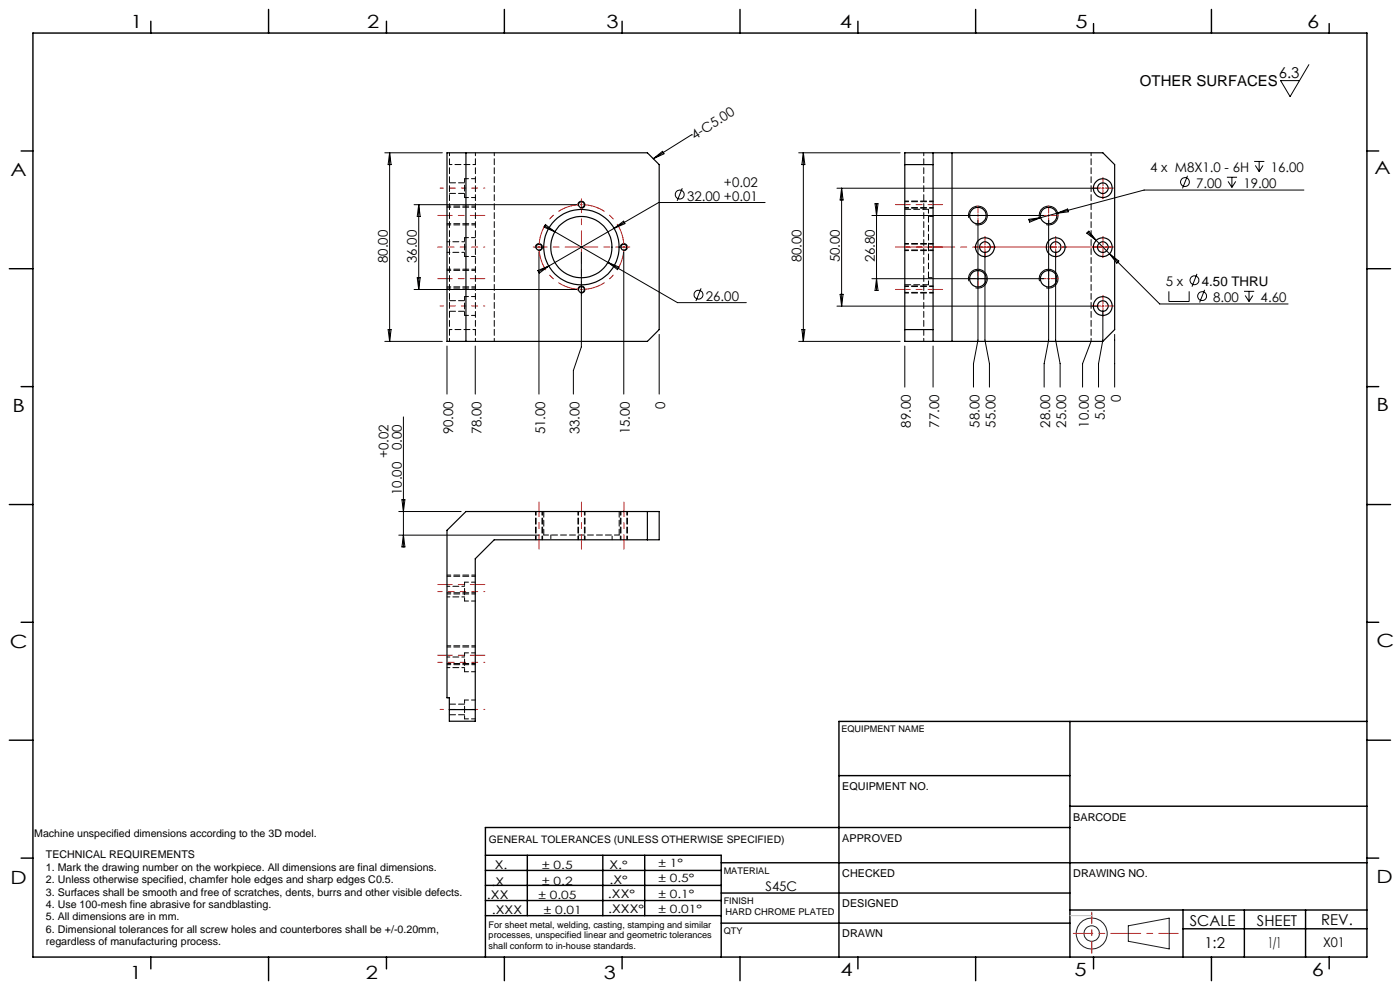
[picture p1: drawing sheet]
<svg xmlns="http://www.w3.org/2000/svg" width="297mm" height="210mm" viewBox="0 0 297 210" stroke-linecap="round" stroke-linejoin="round" font-family="sans-serif">
<g fill="none" stroke="#000" stroke-width=".21">
<path d="M277.7 13.7l-4 6.8-2-3.4h4M81.6 32.4h12.2M82.7 32.4l.3 2.5h-.7zM82.7 32.4v40M138.6 33.7l1.9-1.6 .4 .5zM144.7 39.9l-1 2.7M146.7 28.6l-8.1 5.1M146.7 28.6h.1M169.4 32.4h21.6M170.4 32.4v40M170.4 32.4l.3 2.5h-.6zM177.6 39.9h55.3"/>
<path d="M178.5 39.9v25M178.5 39.9l.4 2.5h-.7zM251.9 37.3l-1 2.7M260.3 37.6h2.1M260.5 38.5l.8 1.2M261.3 37.6v2.1M262.1 38.5l-.8 1.2M266.1 34.2h2.1M266.3 35.1l.8 1.3M267.1 34.2v2.2M267.9 35.1l-.8 1.3M87.8 43.4h34.5"/>
<path d="M88.5 58.9h.6l-.3 2.5zM88.8 43.4v18M88.8 43.4l.3 2.5h-.6zM113.6 52.6a.75 .75 0 0 1 .7-.9 .75 .75 0 0 1 .8 .8 .75 .75 0 0 1-.9 .7M114.1 57.4l2.3-1-2 1.6zM114.3 53.4v30.2M115.5 47.9l2.2 1.3M115.7 47.7l2 1.5-2.3-1zM116.4 56.4l-2.2 1.3M117.7 49.2l26 15h14.6M122.6 43.6a.75 .75 0 0 1 .7-.9 .75 .75 0 0 1 .8 .8 .75 .75 0 0 1-.9 .7M123.3 53.4v20.2l-1.7 5v5"/>
<path d="M129 55.7l2.3 .9-.3 .6zM130.3 48.4l2-1.5 .3 .5zM131.6 52.6a.75 .75 0 0 1 .7-.9 .75 .75 0 0 1 .8 .8 .75 .75 0 0 1-.9 .7M132.3 53.4v30.2M162.3 43h-22.6l-23.3 13.4M185 59.1h36.4M185 45.7h36.4M185.6 43.2h.7l-.4 2.5zM185.9 43.2v18.4M185.9 59.1l.4 2.5h-.7zM205.5 46.2a2 2 0 0 1 1.8-2.5 2 2 0 0 1 2.2 2.2 2 2 0 0 1-2.6 1.8M205.5 59.6a2 2 0 0 1 1.8-2.5 2 2 0 0 1 2.2 2.2 2 2 0 0 1-2.6 1.8"/>
<path d="M207.5 46.7v25.4l-1 5v5M209 53.4v18.7l.9 5v5M218.3 46.5l2.5-.3-2.4 .9zM220.5 46.2a2 2 0 0 1 1.8-2.5 2 2 0 0 1 2.2 2.2 2 2 0 0 1-2.6 1.8M220.5 59.6a2 2 0 0 1 1.8-2.5 2 2 0 0 1 2.2 2.2 2 2 0 0 1-2.6 1.8M220.8 46.2l-2.5 .6M222.5 46.7v25.4l-1 5v5M223.9 53.4v18.7l1 5v5M224.2 45.3l-3.4 .9M224.2 45.3l2.3-1 .1 .6zM230.5 49.5l.5-.5 1.6 2zM230.8 49.2l15.2 15.3h27.3"/>
<path d="M235.4 53.8l1.9 1.6-.4 .4zM253.9 58.1l-1 2.7M276.6 40.3h-33.9l-18.5 5M81.6 72.4h12.2M82.3 69.9h.7l-.3 2.5zM87.8 61.4h34.5M94.8 73.4v10.2M100.8 73.4v10.2M122.6 61.6a.75 .75 0 0 1 .7-.9 .75 .75 0 0 1 .8 .8 .75 .75 0 0 1-.9 .7M139.8 70.9v12.7M148.7 61.2l-1.1 2.6M169.4 72.4h21.6"/>
<path d="M170.1 69.9h.6l-.3 2.5zM177.6 64.9h55.3M178.2 62.4h.7l-.4 2.5zM191.9 73.4v8.7M197.9 73.4v8.7M231.5 72.4l-1.8 4.7v5M234 65.9v6.2l-1 5v5M236.5 70.9v11.2M248 61.8v2.2h4.3v-2.2M255.6 61.5l-1.1 2.7M263.9 61.8h2.2M264.2 62.7l.8 1.3"/>
<path d="M265 61.8v2.2M265.8 62.7l-.8 1.3M85.6 88.4v27.6M84.6 113.5h29.7M84.6 108.5h13.2M85.3 106h.6l-.3 2.5zM85.6 113.5l.3 2.5h-.6z"/>
<circle cx="251.4" cy="38.6" r=".94"/>
<circle cx="144.2" cy="41.3" r=".95"/>
<circle cx="253.4" cy="59.5" r=".94"/>
<circle cx="148.2" cy="62.5" r=".95"/>
<circle cx="255" cy="62.8" r=".95"/>
</g>
<path d="M114.4 52.4v.3M114.4 52.4v-.2M132.4 52.4v-.2M132.4 52.4v.3M123.4 61.4h.2M123.4 61.4h-.3" fill="none" stroke="#f00" stroke-width=".21" stroke-dasharray="15.2 1.3 1.3 1.3" stroke-linecap="butt"/>
<path d="M114.4 52.9a9 9 0 0 0 8.5 8.5M122.9 43.4a9 9 0 0 0-8.5 8.5M132.3 51.9a9 9 0 0 0-8.4-8.5M123.9 61.4a9 9 0 0 0 8.4-8.5" fill="none" stroke="#f00" stroke-width=".21" stroke-dasharray="15.2 1.3 1.3 1.3" stroke-dashoffset="10.6" stroke-linecap="butt"/>
<g fill="none" stroke="#f00" stroke-width=".21">
<path d="M233.7 39.9h.5M234 39.7v.5M123.1 43.4h.5M123.3 43.2v.5M207.2 45.7h.5M207.2 59.1h.5M207.5 45.5v.5M207.5 58.9v.5M208.7 52.4h.5M209 52.2v.5M222.2 45.7h.5M222.2 59.1h.5"/>
<path d="M222.5 45.5v.5M222.5 58.9v.5M223.7 52.4h.5M223.9 52.2v.5M233.7 52.4h.5M234 52.2v.5M233.7 64.9h.5M234 64.7v.5"/>
</g>
<g fill="none" stroke="#191924" stroke-width=".21">
<path d="M239.4 196.4l8.6-1.6v6.5l-8.6-1.6z"/>
<circle cx="231.6" cy="198" r="1.63"/>
<circle cx="231.6" cy="198" r="3.3"/>
</g>
<g fill="none" stroke="#f00" stroke-width=".21" stroke-dasharray="15.2 1.3 1.3 1.3">
<path d="M233.5 39.9h-1.8M234 39.4v-1.7M234.5 39.9h1.7M113.9 52.4h-.4M114.4 52.4h-.3M114.4 52.4h.2M114.9 52.4h.3M123.4 42.9v-.4M123.4 43.9v.4M123.4 52.4v-.2M123.4 52.4h-.3M123.4 52.4v.3"/>
<path d="M123.4 52.4h.2M131.9 52.4h-.4M132.4 52.4h.2M132.4 52.4h-.3M132.9 52.4h.3M207 45.7h-1.5M207 59.1h-1.5M207.5 45.2v-1.5M207.5 46.2v1.5M207.5 58.6v-1.5M207.5 59.6v1.5M208 45.7h1.5"/>
<path d="M208 59.1h1.5M208.5 52.4h-1.8M209 51.9v-1.7M209 52.9v1.8M209.5 52.4h1.7M222 45.7h-1.5M222 59.1h-1.5M222.5 45.2v-1.5M222.5 46.2v1.5M222.5 58.6v-1.5M222.5 59.6v1.5M223 45.7h1.5"/>
<path d="M223 59.1h1.5M223.5 52.4h-1.8M224 51.9v-1.7M224 52.9v1.8M224.5 52.4h1.7M233.5 52.4h-1.8M234 51.9v-1.7M234 52.9v1.8M234 40.4v1.8M234.5 52.4h1.7M123.4 61.4v.3M123.4 61.4v-.2"/>
<path d="M123.4 61.9v.4M123.4 60.9v-.4M233.5 64.9h-1.8M234 64.4v-1.7M234 65.4v1.8M234.5 64.9h1.7"/>
</g>
<path d="M122.9 52.4h-9.8M123.4 51.9v-9.7M123.4 52.9v9.8M123.9 52.4h9.7" fill="none" stroke="#f00" stroke-width=".21" stroke-dasharray="15.2 1.3 1.3 1.3" stroke-dashoffset="12.3"/>
<g fill="none" stroke="#000" stroke-width=".21" stroke-dasharray="1.3 .6" stroke-dashoffset=".5">
<path d="M98.6 37.9v4M94.9 47.7h6M94.9 47.5h6M98.6 50.4v4M100.9 43.7h-6M100.9 57.1h-6M100.9 44h-6M100.9 57.4h-6M192 53.2h6M192 44.2h6M192 53h6M192 44h6"/>
<path d="M197 58.9h1M198 51.7h-6M198 42.7h-6M198 51.8h-6M198 45.9h-1M198 42.8h-6M94.9 61.1h6M94.9 60.9h6M98.6 62.9v4M192 62.2h6M192 62h6M198 60.7h-6"/>
<path d="M198 60.8h-6M113.6 108.5v6M113.7 108.5v6M115 114.5v-6M115.1 114.5v-6M116.9 113.5v1M122.6 108.5v6M122.7 108.5v6M124 114.5v-6M124.1 114.5v-6M129.9 114.5v-1M131.6 108.5v6"/>
<path d="M131.7 108.5v6M133 114.5v-6M133.1 114.5v-6M94.9 126h6M94.9 125.7h6M100.9 122h-6M100.9 137h-6M100.9 137.2h-6M100.9 122.2h-6M94.9 141h6M94.9 140.7h6"/>
</g>
<path d="M102.9 45.7h-10M102.9 59.1h-10M200 52.4h-10M200 43.4h-10M200 61.4h-10M114.4 116.5v-10M123.4 116.5v-10M132.4 116.5v-10M102.9 124h-10M102.9 139h-10" fill="none" stroke="#f00" stroke-width=".21" stroke-dasharray="15.2 1.3 1.3 1.3" stroke-dashoffset="12.1"/>
<path d="M92.9 52.4h5.7M92.9 125.5h5.7M92.9 140.5h5.7" fill="none" stroke="#f00" stroke-width=".21" stroke-dasharray="15.2 1.3 1.3 1.3" stroke-dashoffset="14.3"/>
<path d="M98.6 39.9h4.3M98.6 52.4h4.3M98.6 64.9h4.3M98.6 125.5h4.3M98.6 140.5h4.3M98.6 150.5h4.3" fill="none" stroke="#f00" stroke-width=".21" stroke-dasharray="15.2 1.3 1.3 1.3" stroke-dashoffset="15"/>
<path d="M93.4 39.9h5.2M93.4 64.9h5.2M93.4 150.5h5.2" fill="none" stroke="#f00" stroke-width=".21" stroke-dasharray="15.2 1.3 1.3 1.3" stroke-dashoffset="14.5"/>
<path d="M236 52.4h-44" fill="none" stroke="#f00" stroke-width=".21" stroke-dasharray="15.2 1.3 1.3 1.3" stroke-dashoffset="4.7"/>
<g fill="none" stroke="#000" stroke-width=".3">
<path d="M7 7h283v196h-283zM32 4.5v2.5M57 2v5M82 4.5v2.5M107 2v5M132 4.5v2.5M157 2v5M182 4.5v2.5M207 2v5M232 5v2M257 2v5M282 5v2"/>
<path d="M4.5 32h2.5M290 32h2.5M2 57h5M290 57h5M4.5 82h2.5M290 82h2.5M2 107h5M290 107h5M4.5 132h2.5M290 132h2.5M2 157h5M227 153v50"/>
<path d="M290 153h-112v50M290 157h5M178 164.5h49M227 175.5h-124v27.5M227 171h63M4.5 182h2.5M103 191h50M103 187.8h50M103 184.6h50M103 181.4h50v21.6M103 194.2h50M111.9 181.4v12.8"/>
<path d="M127.9 181.4v12.8M136.8 181.4v12.8M153 189.4h74M153 183h137M153 195.8h74M227 193h63M251 193v10M251 197h39M264 193v10M277 193v10M290 182h2.5M32 203v2.5"/>
<path d="M57 203v5M82 203v2.5M107 203v5M132 203v2.5M157 203v5M182 203v2.5M207 203v5M232 203v2.5M257 203v5M282 203v2.5"/>
</g>
<path d="M231.6 202.2v-8.7" fill="none" stroke="#f00" stroke-width=".21" stroke-dasharray="6.3 1.3 1.3 1.3" stroke-dashoffset="3.9"/>
<path d="M227.7 198h22.3" fill="none" stroke="#f00" stroke-width=".21" stroke-dasharray="6.3 1.3 1.3 1.3" stroke-dashoffset="2.2"/>
<path d="M227 194.2h4.6" fill="none" stroke="#c0c0c0" stroke-width=".21"/>
<g fill="none" stroke="#000" stroke-width=".25">
<path d="M94.8 32.4h42.5l2.5 2.5v35l-2.5 2.5h-42.5zM98.8 32.4v40M191.9 32.4h42.1l2.5 2.5v35l-2.5 2.5h-42.1zM191.9 34.9h6M197.9 32.4v40M202 32.4v40M191.9 69.9h6M94.8 112.5l4-4h41v6h-35l-4 4v34.5h-5.5v-5h-.5zM137.3 108.5v6M95.3 150.5h5.5"/>
<circle cx="233.9" cy="39.9" r="1.12"/>
<circle cx="234" cy="39.9" r="2"/>
<circle cx="114.3" cy="52.4" r=".63"/>
<circle cx="123.3" cy="52.4" r="8"/>
<circle cx="123.3" cy="52.4" r="6.5"/>
<circle cx="123.3" cy="43.4" r=".62"/>
<circle cx="132.3" cy="52.4" r=".63"/>
<circle cx="207.5" cy="59.1" r="1.75"/>
<circle cx="207.5" cy="45.7" r="1.75"/>
<circle cx="208.9" cy="52.4" r="1.99"/>
<circle cx="209" cy="52.4" r="1.13"/>
<circle cx="222.5" cy="45.7" r="1.75"/>
<circle cx="222.5" cy="59.1" r="1.75"/>
<circle cx="224" cy="52.4" r="2"/>
<circle cx="224" cy="52.4" r="1.12"/>
<circle cx="233.9" cy="52.4" r="1.12"/>
<circle cx="234" cy="52.4" r="1.99"/>
<circle cx="123.3" cy="61.4" r=".63"/>
<circle cx="233.9" cy="64.9" r="1.11"/>
<circle cx="234" cy="64.9" r="1.99"/>
</g>
<g fill="none" stroke="#000" stroke-width=".21" stroke-dasharray="1.3 .6" stroke-dashoffset=".4">
<path d="M100.9 37.9h-2.3M98.6 54.4h2.3M98.6 41.9h2.3M100.9 50.4h-2.3M197 52.4v-8M98.6 66.9h2.3M100.9 62.9h-2.3M197 60.4v-8M98.6 127.5h2.3M100.9 138.5h-2.3M100.9 123.5h-2.3M98.6 152.5h2.3"/>
<path d="M98.6 142.5h2.3M100.9 148.5h-2.3"/>
</g>
<path d="M100.9 32.4v40M95.4 72.4v-40M104.9 72.4v-40M196 72.4v-40M231.5 72.4v-40M98.6 138.5v2M98.6 125.5v2M98.6 123.5v2M98.6 150.5v2M98.6 148.5v2M98.6 140.5v2" fill="none" stroke="#000" stroke-width=".21" stroke-dasharray="1.3 .6" stroke-dashoffset=".6"/>
<path d="M98.6 38.8h-3.2M95.4 41h3.2M197 44.4h-5M95.4 66h3.2M98.6 63.8h-3.2M192 60.4h5M115.4 108.5v5M131.4 113.5v-5M95.4 151.6h3.2M98.6 149.4h-3.2" fill="none" stroke="#000" stroke-width=".21" stroke-dasharray="1.3 .6"/>
<path d="M95.4 34.9h5.5M94.9 53.5h3.7M98.6 51.3h-3.7M100.9 69.9h-5.5M94.9 126.6h3.7M98.6 139.4h-3.7M98.6 124.4h-3.7M94.9 141.6h3.7" fill="none" stroke="#000" stroke-width=".21" stroke-dasharray="1.3 .6" stroke-dashoffset=".7"/>
<path d="M115.4 113.5h16" fill="none" stroke="#000" stroke-width=".21" stroke-dasharray="1.3 .6" stroke-dashoffset=".3"/>
<g font-size="3.9">
<text x="27.7" y="5.9">1</text>
<text x="77.9" y="5.9">2</text>
<text x="128.6" y="5.9">3</text>
<text x="178.2" y="5.9">4</text>
<text x="228.1" y="5.9">5</text>
<text x="277.3" y="5.9">6</text>
<text x="2.3" y="37.4">A</text>
<text x="291.6" y="36.9">A</text>
<text x="2.6" y="87.4">B</text>
<text x="292" y="87.1">B</text>
<text x="2.1" y="137.5">C</text>
<text x="292" y="137.3">C</text>
<text x="2.2" y="187.4">D</text>
<text x="292" y="187.4">D</text>
<text x="27.5" y="207.7">1</text>
<text x="77.6" y="207.8">2</text>
<text x="128.1" y="207.8">3</text>
<text x="178.3" y="207">4</text>
<text x="228" y="207">5</text>
<text x="278.3" y="207">6</text>
</g>
<g font-size="3.2">
<text x="271.3" y="16.6">6.3</text>
<text x="241.8" y="18.3">OTHER SURFACES</text>
<text x="252.4" y="196.4">SCALE</text>
<text x="266.7" y="196.4">SHEET</text>
<text x="280.3" y="196.3">REV.</text>
<text x="255.5" y="201.1">1:2</text>
<text x="269" y="201.1">1/1</text>
</g>
<g font-size="2.8">
<text x="147.4" y="29.7" transform="rotate(-32 147.4 29.7)">4-C5.00</text>
<text x="153.6" y="39.7">+0.02</text>
<text x="244" y="36.5">4 x M8X1.0 - 6H</text>
<text x="253.7" y="39.9">7.00</text>
<text x="263.8" y="39.9">19.00</text>
<text x="269.6" y="36.5">16.00</text>
<text x="145.8" y="42.5">32.00 +0.01</text>
<text x="82.3" y="55.8" transform="rotate(-90 82.3 55.8)">80.00</text>
<text x="88.5" y="55.8" transform="rotate(-90 88.5 55.8)">36.00</text>
<text x="170" y="55.7" transform="rotate(-90 170 55.7)">80.00</text>
<text x="178.2" y="55.7" transform="rotate(-90 178.2 55.7)">50.00</text>
<text x="185.6" y="55.7" transform="rotate(-90 185.6 55.7)">26.80</text>
<text x="149.7" y="63.8">26.00</text>
<text x="247.3" y="60.7">5 x</text>
<text x="255" y="60.7">4.50 THRU</text>
<text x="257.4" y="64.1">8.00</text>
<text x="267.4" y="64.1">4.60</text>
<text x="141.1" y="86.7" transform="rotate(-90 141.1 86.7)">0</text>
<text x="234.4" y="89.1" transform="rotate(-90 234.4 89.1)">5.00</text>
<text x="237.8" y="85.2" transform="rotate(-90 237.8 85.2)">0</text>
<text x="85.2" y="95.5" transform="rotate(-90 85.2 95.5)">0.00</text>
<text x="96.1" y="92.2" transform="rotate(-90 96.1 92.2)">90.00</text>
<text x="102.1" y="92.2" transform="rotate(-90 102.1 92.2)">78.00</text>
<text x="115.6" y="92.2" transform="rotate(-90 115.6 92.2)">51.00</text>
<text x="122.9" y="92.2" transform="rotate(-90 122.9 92.2)">33.00</text>
<text x="133.6" y="92.2" transform="rotate(-90 133.6 92.2)">15.00</text>
<text x="193.3" y="90.7" transform="rotate(-90 193.3 90.7)">89.00</text>
<text x="199.3" y="90.7" transform="rotate(-90 199.3 90.7)">77.00</text>
<text x="207.8" y="90.7" transform="rotate(-90 207.8 90.7)">58.00</text>
<text x="211.2" y="90.7" transform="rotate(-90 211.2 90.7)">55.00</text>
<text x="222.8" y="90.7" transform="rotate(-90 222.8 90.7)">28.00</text>
<text x="226.2" y="90.7" transform="rotate(-90 226.2 90.7)">25.00</text>
<text x="231" y="90.7" transform="rotate(-90 231 90.7)">10.00</text>
<text x="82.4" y="97.2" transform="rotate(-90 82.4 97.2)">+0.02</text>
<text x="85.2" y="105" transform="rotate(-90 85.2 105)">10.00</text>
<text x="162.4" y="189">S45C</text>
<text x="280.7" y="200.9">X01</text>
</g>
<g font-size="2.5">
<text x="104.9" y="184.4">X.</text>
<text x="129.3" y="184.3">X.°</text>
<text x="103.3" y="190.6">.XX</text>
<text x="104.2" y="187.9">.X</text>
<text x="129" y="190.6">.XX°</text>
<text x="129.3" y="187.5">.X°</text>
<text x="104.4" y="193.9">.XXX</text>
<text x="129" y="193.6">.XXX°</text>
</g>
<g font-size="2.4">
<text x="115" y="184.4">± 0.5</text>
<text x="139.7" y="183.8">± 1°</text>
<text x="114.2" y="190.6">± 0.05</text>
<text x="115" y="187.7">± 0.2</text>
<text x="139.7" y="190.5">± 0.1°</text>
<text x="139.7" y="187">± 0.5°</text>
<text x="115.4" y="194">± 0.01</text>
<text x="139.7" y="193.6">± 0.01°</text>
</g>
<g font-size="2.3">
<text x="178.7" y="167.6">EQUIPMENT NO.</text>
<text x="178.7" y="178.6">APPROVED</text>
<text x="227.7" y="174">BARCODE</text>
<text x="9.7" y="182.1">TECHNICAL REQUIREMENTS</text>
<text x="9.7" y="184.7">1. Mark the drawing number on the workpiece. All dimensions are final dimensions.</text>
<text x="9.7" y="187.3">2. Unless otherwise specified, chamfer hole edges and sharp edges C0.5.</text>
<text x="9.7" y="190">3. Surfaces shall be smooth and free of scratches, dents, burrs and other visible defects.</text>
<text x="178.7" y="186">CHECKED</text>
<text x="227.7" y="186">DRAWING NO.</text>
<text x="9.7" y="192.6">4. Use 100-mesh fine abrasive for sandblasting.</text>
<text x="9.7" y="195.2">5. All dimensions are in mm.</text>
<text x="9.7" y="197.8">6. Dimensional tolerances for all screw holes and counterbores shall be +/-0.20mm,</text>
<text x="178.7" y="192.5">DESIGNED</text>
<text x="9.7" y="200.4">regardless of manufacturing process.</text>
<text x="178.7" y="198.8">DRAWN</text>
</g>
<g font-size="2.2">
<text x="7.3" y="177.5">Machine unspecified dimensions according to the 3D model.</text>
<text x="103.7" y="178.8">GENERAL TOLERANCES (UNLESS OTHERWISE SPECIFIED)</text>
</g>
<text font-size="2" x="153.9" y="194.2">HARD CHROME PLATED</text>
<g font-size="1.9">
<text x="178.5" y="155.3">EQUIPMENT NAME</text>
<text x="153.5" y="185.3">MATERIAL</text>
<text x="153.5" y="191.8">FINISH</text>
<text x="103.7" y="196.8">For sheet metal, welding, casting, stamping and similar</text>
<text x="103.7" y="199">processes, unspecified linear and geometric tolerances</text>
<text x="103.7" y="201.3">shall conform to in-house standards.</text>
<text x="153.5" y="198.2">QTY</text>
</g>
</svg>
